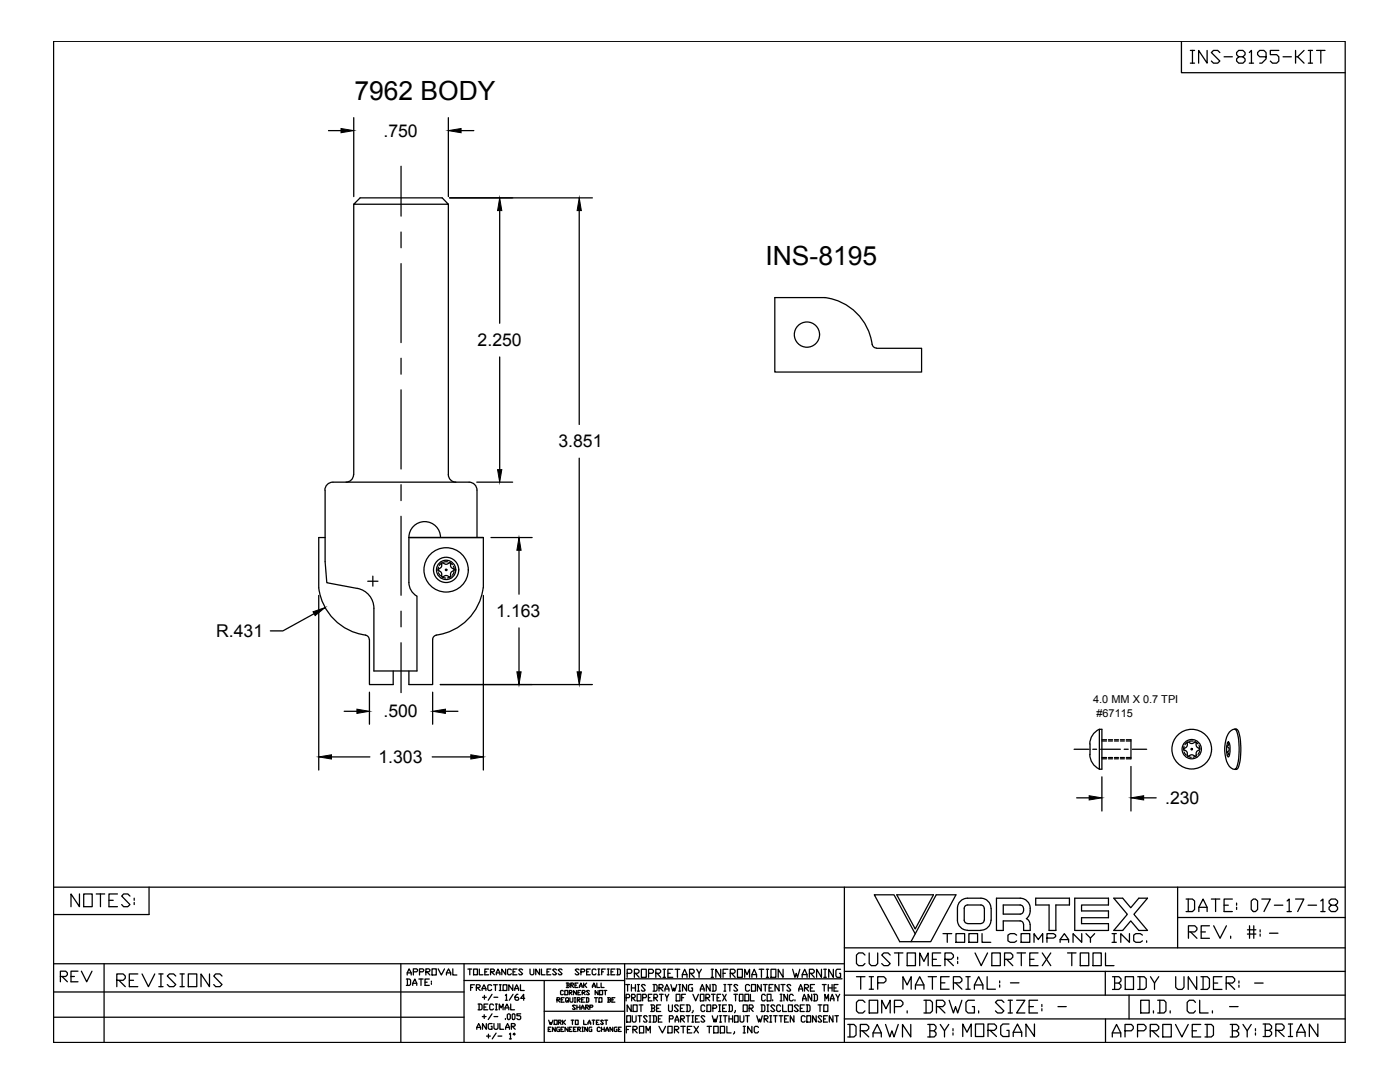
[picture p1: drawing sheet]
<svg xmlns="http://www.w3.org/2000/svg" width="279mm" height="216mm" viewBox="0 0 279 216" stroke-linecap="round" stroke-linejoin="round" font-family="sans-serif">
<!-- layer: titleblk -->
<path d="M10.7 8.2h257.8v199.8h-257.8zM235.8 8.2v6.3h32.7M10.7 177h257.8" fill="none" stroke="#000" stroke-width=".25"/>
<!-- layer: 50 -->
<g fill="none" stroke="#000" stroke-width=".25">
<path d="M168.5 177v31M235 177v12.1M10.7 182.5h19M10.7 197.9h81.9M10.7 192.3h157.8M20.8 192.3v15.7M80 192.3v15.7M92.6 192.3v15.7M92.6 195.7h32.1M108.6 195.7v12.2M124.7 192.3v15.7M168.5 189.1h100"/>
<path d="M168.5 193.8h100M168.5 198.6h100M225.3 198.6v4.7M235 183.1h33.5M10.7 203h81.9M108.6 201.8h16.1M168.5 203.3h100"/>
</g>
<!-- layer: Text -->
<g fill="none" stroke="#000" stroke-width=".25">
<path d="M179 178.5h7.3l-3.6 6.9zM193.1 179.2a2.01 2.01 0 0 0-2 2.1v2.3a2.01 2.01 0 0 0 2 2M193.1 179.2h2.7a2.01 2.01 0 0 1 2 2M81.1 195.4h.6l.2 .2v.8l-.2 .2h-.6M81.3 194.5v-.4l.3-.8 .5 .8v.4M81.3 194.1h.8M81.3 195.4v1.2M82.4 196.6v-.4l.4-.8 .4 .8v.4M82.4 196.2h.8M82.5 193.9h.6l.2-.4-.2-.2h-.6v1.2M83.6 195.4h.8M83.7 193.9h.7l.2-.4-.2-.2h-.7v1.2"/>
<path d="M84 195.4v1.2M84.8 196h.4M85 193.9h.6l.2-.4-.2-.2h-.6v1.2M85.2 193.9l.6 .6M85.7 195.4h-.9v1.2h.9M86.1 195.8v.2M86.1 196.2v.2M86.2 193.3h.9v1.2h-.9zM87.4 193.3l.7 1.2 .6-1.2M89.1 194.5v-.4l.4-.8 .4 .8v.4M89.1 194.1h.8M90.4 193.3v1.2h.8"/>
<path d="M93.4 193.4h.7M93.8 193.4v1.1M93.9 197h.4M94.5 193.4h.8v1.1h-.8zM94.7 196.5h-.8v1.1M95.1 197h.5l.2-.1v-.2l-.2-.2h-.5v1.1M95.2 197l.6 .6M95.7 193.4v1.1h.7M96.2 197.6v-.3l.4-.8 .4 .8v.3M96.2 197.3h.8M96.3 199h.8M96.7 198.6v.8"/>
<path d="M96.8 193.9h.3M97.5 193.4h-.7v1.1h.7M97.9 193.9h.6l.2-.2v-.2l-.2-.1h-.6v1.1M98.1 193.9l.6 .6M98.1 196.7l-.2-.2h-.4l-.1 .2v.7l.1 .2h.4l.2-.2M98.2 198.4l-.8 1.2M98.5 196.5h.8M98.6 199h.7M98.9 196.5v1.1M99 194.5v-.4l.4-.7 .4 .7v.4M99 194.1h.8M99.6 197.6h.4"/>
<path d="M99.6 196.5h.4M99.9 196.5v1.1M100.4 196.5h.8v1.1h-.8zM100.9 198.6l.2-.2v1.2M100.9 199.6h.3M100.9 193.4v1.1l-.8-1.1v1.1M102.1 193.5l-.3-.1h-.3l-.2 .1v.8l.2 .2h.3l.3-.2M102.3 196.5v1.1l-.8-1.1v1.1M102.4 193.9h.4M102.4 198.4l-.8 1.2M102.7 197.6v-.3l.4-.8 .4 .8v.3M102.7 197.3h.8"/>
<path d="M103.2 193.4h-.8v1.1h.8M103.4 198.4h-.2l-.4 .4v.6l.2 .2h.4l.1-.2-.1-.4h-.6M103.9 196.5v1.1h.7M104.3 193.5l-.2-.1h-.4l-.2 .1 .8 .8-.2 .2h-.4l-.2-.2M104.7 199.2h-.8l.6-.8v1.2M105.8 193.4v.9l.2 .2h.4l.1-.2v-.9M107.7 193.4v1.1l-.8-1.1v1.1M108.1 193.4v1.1h.7M109.2 193.9h.3M109.9 193.4h-.7v1.1h.7M111.1 193.5l-.2-.1h-.4l-.2 .1 .8 .8-.2 .2h-.4l-.2-.2M111.2 199.5h.4l.1-.3-.5-.1v.9"/>
<path d="M111.3 199.5l.4 .5M112 199.5h.3M112.2 193.5l-.2-.1h-.4l-.2 .1 .8 .8-.2 .2h-.4l-.2-.2M112.4 197.8l-.1-.2-.4 .2v.6l.1 .1 .4-.1M112.6 199.1h-.6v.9h.6M112.7 197.6h.6v.9h-.6zM113 196.2h.5l.1 .1-.1 .3M113.2 196.6h.3l.1 .3-.1 .1h-.5M113.2 196.2v.8M113.6 198.1h.4l.2-.3-.6-.2v.9M113.7 198.1l.5 .4M113.9 196.6h.4l.2-.3-.6-.1v.8"/>
<path d="M114 196.6l.5 .4M114.8 196.6h.2M115 197.6v.9l-.5-.9v.9M115.3 196.2h-.5v.8h.5M115.3 198.1h.3M115.6 193.5l-.2-.1h-.4l-.2 .1 .8 .8-.2 .2h-.4l-.2-.2M115.6 197l.3-.8 .3 .8M115.6 196.8h.6M115.9 197.6h-.6v.9M115.9 193.9h.6l.2-.2v-.2l-.2-.1h-.6v1.1M116.2 198.1h.4l.2-.3-.6-.2v.9M116.3 198.1l.5 .4"/>
<path d="M116.5 196.2v.8M116.7 196.6l.4 .4M117.1 196.2l-.6 .4M117.1 193.9h.3M117.6 197.8l-.1-.2-.5 .2 .6 .6-.1 .1-.5-.1M117.8 193.4h-.7v1.1h.7M118.2 197l.3-.8 .3 .8M118.2 196.8h.6M118.9 193.5l-.1-.1h-.4l-.2 .1v.8l.2 .2h.4l.1-.2M119.1 196.2v.8h.6M119.3 193.4h.4M119.3 194.5h.4"/>
<path d="M119.4 197.6v.9l-.6-.9v.9M119.5 193.4v1.1M119.7 197.6h.6v.9h-.6zM120 196.2v.8h.6M120.1 193.9h.3M120.5 197.6h.6M120.8 193.4h-.7v1.1M120.8 197.6v.9M121.2 193.4h.4M121.2 194.5h.4M121.3 199.1l.6 .1-.2 .3M121.4 199.5h.3l.2 .3-.2 .2h-.4"/>
<path d="M121.4 193.4v1.1M121.4 199.1v.9M121.9 193.9h.4M122.1 199.5h.3M122.7 199.1h-.6v.9h.6M122.7 193.4h-.8v1.1h.8M123.1 193.4h.5l.2 .1v.8l-.2 .2h-.5M123.3 193.4v1.1M124.9 196.5h.7M124.9 195.3h43.1M125 199.1h.5l.2-.2-.2-.5h-.5v1.3M125.2 194.2h.7l.2-.2v-.3l-.2-.3h-.7v1.6"/>
<path d="M125.3 196.5v1.3M126 196.5v1.3M126 197.1h.8M126.1 199.1h.5l.2-.2-.2-.5h-.5v1.3M126.2 199.1l.6 .6M126.6 194.2h.7l.2-.2v-.3l-.2-.3h-.7v1.6M126.8 196.5v1.3M126.8 194.2l.7 .8M127.2 198.4h.7v1.3h-.7zM127.2 196.5h.4M127.2 197.8h.4M127.4 196.5v1.3"/>
<path d="M128 193.4h1v1.6h-1zM128.3 199.1h.5l.2-.2-.2-.5h-.5v1.3M128.8 196.7l-.2-.2h-.4l-.2 .2 .8 .9-.2 .2h-.4l-.2-.2M129.4 199.1h.3M129.4 194.2h.8l.2-.2v-.3l-.2-.3h-.8v1.6M130.1 198.4h-.7v1.3h.7M130.3 196.5h.6l.2 .2v.9l-.2 .2h-.6M130.5 199.1h.5l.2-.2-.2-.5h-.5v1.3M130.5 196.5v1.3M130.7 199.1l.5 .6M130.9 194.2h.7l.3-.2v-.3l-.3-.3h-.7v1.6M131.1 194.2l.8 .8"/>
<path d="M131.5 197.1h.6l.2-.2v-.2l-.2-.2h-.6v1.3M131.6 198.4h.8M131.7 197.1l.6 .7M132 198.4v1.3M132.3 193.4h.5M132.3 195h.5M132.6 193.4v1.6M132.7 197.8v-.5l.4-.8 .4 .8v.5M132.7 197.3h.8M132.7 198.4l.4 .7v.6M133.3 194.2h.5M133.5 198.4l-.4 .7"/>
<path d="M133.9 196.5l.4 1.3 .2-.7 .1 .7 .5-1.3M134.3 193.4h-1v1.6h1M134.7 193.4h1M134.9 198.4h.8v1.3h-.8zM135.2 193.4v1.6M135.5 196.5h.3M135.5 197.8h.3M135.7 196.5v1.3M136 199.1h.4M136.2 195v-.5l.4-1.1 .5 1.1v.5M136.2 194.5h.9M136.8 198.4h-.8v1.3"/>
<path d="M137 196.5v1.3l-.8-1.3v1.3M137.6 194.2h.7l.2-.2v-.3l-.2-.3h-.7v1.6M137.8 194.2l.7 .8M138.2 196.5h-.6l-.2 .2v.9l.2 .2h.6v-.7h-.2M138.3 198.4l.5 1.3 .6-1.3M139.1 193.4l.4 .8v.8M139.8 197.8v-.5l.4-.8 .3 .8v.5M139.8 198.4h.7v1.3h-.7zM139.8 197.3h.7M140 193.4l-.5 .8M140.9 199.1h.5l.2-.2-.2-.5h-.5v1.3M141.1 199.1l.5 .6"/>
<path d="M141.7 196.5v1.3l-.7-1.3v1.3M141.9 193.4h.5M141.9 195h.5M142 198.4h.7M142.1 196.5h.6l.2 .2v.9l-.2 .2h-.6M142.1 193.4v1.6M142.3 196.5v1.3M142.4 198.4v1.3M143.1 199.1h.4M143.8 198.4h-.7v1.3h.7M143.8 193.4v1.6l-.9-1.6v1.6M144.2 198.4l.7 1.3"/>
<path d="M144.3 194.2h.5M144.5 196.5h.4M144.5 197.8h.4M144.7 196.5v1.3M144.9 198.4l-.7 1.3M145.3 193.4h-1v1.6M145.3 196.5h.7M145.7 196.5v1.3M145.7 194.2h.8l.2-.2v-.3l-.2-.3h-.8v1.6M146 194.2l.7 .8M146.5 198.4h.7M146.8 198.4v1.3"/>
<path d="M147.2 193.4h1v1.6h-1zM147.2 196.7l-.2-.2h-.4l-.1 .2 .7 .9-.2 .2h-.4l-.1-.2M147.6 198.4h.7v1.3h-.7zM148.6 195v-1.6l.5 1.1 .5-1.1v1.6M148.7 198.4h.7v1.3h-.7zM149.6 196.7l-.2-.2h-.4l-.2 .2v.9l.2 .2h.4l.2-.2M149.8 198.4v1.3h.7M150 196.5h.8v1.3h-.8zM150.1 195v-.5l.4-1.1 .5 1.1v.5M150.1 194.5h.9M151.5 193.4h.9M151.9 196.5v1.3l-.7-1.3v1.3"/>
<path d="M152 193.4v1.6M152.3 196.5h.8M152.7 198.7l-.1-.3h-.4l-.2 .3v.8l.2 .2h.4l.1-.2M152.7 196.5v1.3M152.9 193.4h.5M152.9 195h.5M153.1 198.4h.8v1.3h-.8zM153.1 193.4v1.6M153.5 197.1h.4M153.9 193.4h.9v1.6h-.9zM154.2 199.5v.2M154.3 196.5h-.8v1.3h.8"/>
<path d="M155.5 196.5v1.3l-.8-1.3v1.3M155.7 199.7h.4M155.7 198.4h.4M155.9 196.5h.8M155.9 198.4v1.3M156.2 196.5v1.3M156.3 193.4v1.6l-1-1.6v1.6M157.2 198.4v1.3l-.8-1.3v1.3M157.8 196.7l-.2-.2h-.3l-.3 .2 .8 .9-.2 .2h-.3l-.3-.2M158.2 193.4l.5 1.6 .2-.8 .3 .8 .4-1.6M158.3 198.7l-.2-.3h-.3l-.2 .3v.8l.2 .2h.3l.2-.2M158.7 199.5v.2"/>
<path d="M159.4 197.8v-.5l.4-.8 .4 .8v.5M159.4 197.3h.8M160.1 195v-.5l.5-1.1 .5 1.1v.5M160.1 194.5h1M160.2 199.7v-.4l.3-.9 .4 .9v.4M160.2 199.3h.7M160.6 197.1h.5l.3-.2v-.2l-.3-.2h-.5v1.3M160.8 197.1l.6 .7M161.5 194.2h.7l.3-.2v-.3l-.3-.3h-.7v1.6M161.7 197.1h.4M161.8 194.2l.7 .8M162 198.4v1.3l-.7-1.3v1.3"/>
<path d="M162.4 198.4h.5l.2 .3v.8l-.2 .2h-.5M162.5 196.5h-.8v1.3h.8M162.5 198.4v1.3M163.9 193.4v1.6l-.9-1.6v1.6M164.1 196.5h.8M164.4 193.4h.5M164.4 195h.5M164.5 196.5v1.3M164.6 199.7v-1.3l.4 .9 .3-.9v1.3M164.7 193.4v1.6M165.3 197.1h.8M165.3 196.5v1.3"/>
<path d="M165.7 199.7v-.4l.4-.9 .3 .9v.4M165.7 199.3h.7M166.1 196.5v1.3M166.3 193.4v1.6l-.9-1.6v1.6M166.4 197.1h.5M166.8 198.4l.4 .7v.6M167.2 196.5h-.8v1.3h.8M167.6 198.4l-.4 .7M167.8 193.4h-.8l-.2 .3v1l.2 .3h.8v-.8h-.3M182.7 186.3l-4.3-7.8h-3.9l5.1 9.4h6.1l5.1-9.4h-4l-5 9.4M193.1 180.6a.66 .66 0 0 0-.7 .7v2.3a.66 .66 0 0 0 .7 .7M193.1 180.6h2.7a.66 .66 0 0 1 .6 .6"/>
<path d="M196.4 183.6a.66 .66 0 0 1-.6 .7M196.5 181.3v2.3M197.8 183.6a2.01 2.01 0 0 1-2 2M197.8 181.3v2.3M204.2 184.4a.66 .66 0 0 0-.6-.6h-3.4v1.9M204.2 181.2a.66 .66 0 0 0-.6-.6h-3.4v1.8h3.4a.66 .66 0 0 0 .6-.7M204.3 181.3v.5M204.8 183.3a1.29 1.29 0 0 1 .8 1.2M204.9 183.3a2.44 2.44 0 0 0-.8-4l-5.2-.1v6.5M209.4 185.7v-5.1h-2.7v-1.4h6.7v1.4h-2.7v5.1M215.8 184.3v-1.2h5.4v-1.3h-5.4v-1.2h5.4v-1.4h-6.7v6.5M222.3 185.7l2.7-3.3-2.7-3.2h1.8l1.6 1.9 1.6-1.9h1.7l-2.7 3.2 2.7 3.3"/>
<path d="M224.1 185.7l1.6-1.9 1.6 1.9M227.7 199.6h1.6v2.5h-1.6zM231 199.6h1.3l.4 .4v1.7l-.4 .4h-1.3M231.5 199.6v2.5M239.4 199.6v2.5h1.7M95.2 205.4v-.4l.3-.8 .4 .8v.4M95.2 205h.7M95.4 200.3h.6l.2 .3v.7l-.2 .2h-.6M95.6 200.3v1.2M96.3 202.8h.7M96.6 200.9h.4M96.6 202.5v.7"/>
<path d="M97.1 204.2v1.2l-.8-1.2v1.2M97.1 206.7h.8M97.4 200.3h-.8v1.2h.8M97.5 206.4v.7M98.2 204.2h-.6l-.2 .2v.8l.2 .2h.6v-.6h-.2M98.2 202.3l-.8 1.1M98.5 200.6l-.2-.3h-.4l-.2 .3v.7l.2 .2h.4l.2-.2M98.6 204.2v1l.2 .2h.4l.2-.2v-1M98.6 202.8h.7M98.9 201.5h.4M98.9 200.3h.4M99 206.1l-.8 1.2"/>
<path d="M99 200.3v1.2M99.4 206.7h.7M99.6 201.5v-1.2l.4 .8 .4-.8v1.2M99.8 204.2v1.2h.7M100.8 201.5v-.4l.4-.8 .3 .8v.4M100.8 201.1h.7M100.9 203.2v.2M100.9 205.4v-.4l.4-.8 .4 .8v.4M100.9 205h.8M101.2 202.5l.3-.2 .3 .2v.7l-.2 .2-.4-.2zM101.7 206.4l.2-.3v1.2M101.7 207.3h.4"/>
<path d="M101.9 200.3v1.2h.8M102.1 204.8h.5l.2-.2v-.2l-.2-.2h-.5v1.2M102.2 202.5l.2-.2 .4 .2v.7l-.2 .2h-.2l-.2-.2zM102.2 204.8l.6 .6M102.4 206.4l.2-.3 .2 .3-.2 .1zM103.9 202.3h-.7v.4h.5l.2 .1v.4l-.2 .2h-.3l-.2-.2M109.4 205.4h.3M109.5 203.6l.3 .8 .1-.4 .2 .4 .2-.8M110 205h-.6v.8h.6M110.6 203.6h.6v.8h-.6zM110.8 205v.8l-.5-.8v.8M111.4 204h.5l.1-.3-.6-.1v.8"/>
<path d="M111.6 204l.4 .4M111.7 205h-.5l-.1 .7 .6 .1v-.4h-.2M112 205.4h.2M112.3 203.6v.8M112.4 204l.4 .4M112.5 205h-.5v.8h.5M112.8 203.6l-.5 .4M113.4 205v.8l-.6-.8v.8M113.6 205.4h.3M114.2 205h-.6v.8h.6M114.2 203.6v.8M114.5 205.4h.3"/>
<path d="M114.8 203.6h.6v.8h-.6zM115 205h-.5v.8h.5M115.3 205.4h.4l.2-.3-.2-.1h-.4v.8M115.4 205.4l.5 .4M116.1 205.8h.3M116.1 205h.3M116.3 205v.8M116.5 203.6v.8h.5M117.2 205v.8l-.5-.8v.8M117.3 204.4l.3-.8 .3 .8M117.3 204.1h.6M118.1 205h-.4l-.2 .1v.6l.2 .1h.4v-.4h-.1"/>
<path d="M118.4 203.6v.8M119 204h.3M119.6 203.6h-.6v.8h.6M119.8 205.1l-.2-.1-.4 .1v.6l.2 .1 .4-.1M120 205.4h.6M120 205v.8M120.4 203.7l-.1-.1-.4 .1 .5 .5-.1 .2h-.3l-.1-.2M120.6 205v.8M120.7 203.6h.6M120.9 205.8l.3-.8 .2 .8M120.9 205.5h.5M121 203.6v.8"/>
<path d="M122.3 205v.8l-.6-.8v.8M123.1 205h-.4l-.1 .7 .5 .1v-.4h-.1M123.4 205.4h.3M124 205h-.6v.8h.6M125 205.4h.4M125.1 202.7h.7v1.2h-.7zM125.9 204.8h-.9v1.3M126 200.5v1.3l-.8-1.3v1.3M126.2 202.7v1l.2 .2h.3l.2-.2v-1M126.3 205.4h.6l.3-.4-.3-.2h-.6v1.3M126.4 200.5h.8v1.3h-.8zM126.5 205.4l.7 .7"/>
<path d="M127.3 202.7h.7M127.5 200.5h.8M127.6 204.8h.9v1.3h-.9zM127.7 202.7v1.2M127.9 200.5v1.3M128.9 206.1v-1.3l.5 .8 .4-.8v1.3M129.1 202.9l-.1-.2h-.4l-.2 .2 .7 .8-.1 .2h-.4l-.2-.2M129.5 202.7h.4M129.5 203.9h.4M129.7 202.7v1.2M129.9 200.5h.6l.2 .3-.2 .4M130.1 201.2h.4l.2 .4-.2 .2h-.6"/>
<path d="M130.1 200.5v1.3M130.3 202.7h.5l.2 .2v.8l-.2 .2h-.5M130.5 202.7v1.2M131 201.2h.5M131.4 203.3h.4M131.5 204.8l.7 1.3 .6-1.3M131.9 200.5h-.9v1.3h.9M132.1 202.7h-.7v1.2h.7M133.3 204.8h.8v1.3h-.8zM133.4 200.5v1.1l.2 .2h.4l.2-.2v-1.1M133.6 203.3h.6l.2-.4-.2-.2h-.6v1.2M134.6 205.4h.6l.3-.4-.3-.2h-.6v1.3"/>
<path d="M134.7 203.9v-.4l.4-.8 .4 .8v.4M134.7 203.5h.8M134.8 205.4l.7 .7M135.4 200.8l-.2-.3h-.4l-.2 .3 .8 .8-.2 .2h-.4l-.2-.2M135.8 201.2h.4M135.8 203.3h.6l.2-.4-.2-.2h-.6v1.2M135.9 204.8h.9M136 203.3l.6 .6M136.3 204.8v1.3M136.6 200.5h-.8v1.3h.8M136.9 200.5h.6l.2 .3v.8l-.2 .2h-.6M136.9 202.7h.8"/>
<path d="M137.1 200.5v1.3M137.2 205.4h.5M137.3 202.7v1.2M138.1 204.8h-.9v1.3h.9M138.1 202.7h.3M138.1 203.9h.3M138.2 202.7v1.2M138.3 201.6l-.2 .5M138.5 204.8l.9 1.3M138.8 203.3h.4M139.4 204.8l-.9 1.3M139.6 202.7h-.8v1.2h.8"/>
<path d="M140.7 200.8l-.2-.3h-.4l-.2 .3v.8l.2 .2h.4l.2-.2M140.7 202.9l-.3-.2h-.3l-.2 .2 .8 .8-.3 .2h-.3l-.2-.2M141.1 200.5h.7v1.3h-.7zM141.1 204.8h.9M141.5 204.8v1.3M142.1 202.7l.4 1.2 .2-.6 .2 .6 .3-1.2M142.3 201.2h.5l.2-.2-.2-.5h-.5v1.3M142.4 204.8h.9v1.3h-.9zM143.4 200.5h.4M143.4 201.8h.4M143.6 200.5v1.3M143.6 202.7h.4"/>
<path d="M143.6 203.9h.4M143.7 204.8h.9v1.3h-.9zM143.8 202.7v1.2M144.2 201.2h.4M144.3 202.7h.8M144.7 202.7v1.2M145 200.5h-.8v1.3h.8M145.1 204.8v1.3h.8M145.4 200.5h.6l.2 .3v.8l-.2 .2h-.6M145.5 203.3h.7M145.5 202.7v1.2M145.6 200.5v1.3"/>
<path d="M146.2 202.7v1.2M146.6 202.7h.7v1.2h-.7zM146.6 205.9v.2l-.2 .2M146.8 201.6l-.2 .5M147.7 202.7v1l.2 .2h.3l.2-.2v-1M148.3 200.5h.8v1.3h-.8zM148.3 204.8h.4M148.3 206.1h.4M148.5 204.8v1.3M148.8 202.7h.7M149.2 202.7v1.2M149.5 201.2h.6l.2-.4-.2-.3h-.6v1.3"/>
<path d="M149.7 201.2l.6 .6M150.1 204.8v1.3l-.9-1.3v1.3M151 202.7l.4 1.2 .2-.6 .2 .6 .3-1.2M151.4 205l-.2-.2h-.5l-.2 .2v.9l.2 .2h.5l.2-.2M151.9 200.5h.6l.1 .3v.8l-.1 .2h-.6M152 200.5v1.3M152.5 203.3h.6l.2-.4-.2-.2h-.6v1.2M152.7 203.3l.6 .6M153.1 200.5h.3M153.1 201.8h.3M153.2 200.5v1.3M153.6 202.7h.4"/>
<path d="M153.6 203.9h.4M153.8 202.7v1.2M154.4 202.7h.7M154.6 200.8l-.2-.3h-.4l-.2 .3 .8 .8-.2 .2h-.4l-.2-.2M154.8 202.7v1.2M155.5 202.7h.7M155.8 200.8l-.2-.3h-.4l-.2 .3v.8l.2 .2h.4l.2-.2M155.9 202.7v1.2M156.2 200.5v1.3h.8M156.6 203.3h.4M157.3 200.5h.8v1.3h-.8zM157.3 202.7h-.7v1.2h.7"/>
<path d="M158.4 202.7v1.2l-.7-1.2v1.2M159.3 200.8l-.2-.3h-.4l-.2 .3 .8 .8-.2 .2h-.4l-.2-.2M159.7 201.2h.4M160.5 200.5h-.8v1.3h.8M160.7 202.9l-.2-.2h-.4l-.2 .2v.8l.2 .2h.4l.2-.2M160.9 200.5h.6l.2 .3v.8l-.2 .2h-.6M161 202.7h.8v1.2h-.8zM161.1 200.5v1.3M162.9 202.7v1.2l-.7-1.2v1.2M163.3 200.5h.7M163.6 200.5v1.3M164 202.9l-.2-.2h-.4l-.1 .2 .7 .8-.2 .2h-.4l-.1-.2"/>
<path d="M164.4 203.3h.3M164.4 200.5h.8v1.3h-.8zM165.1 202.7h-.7v1.2h.7M166.2 202.7v1.2l-.7-1.2v1.2M238.6 200l-.4-.4h-.9l-.4 .4v1.7l.4 .4h.9l.4-.4"/>
</g>
<!-- layer: 0 -->
<g fill="none" stroke="#000" stroke-width=".25">
<path d="M65.6 26.1h2.5M70.6 23.5v15.7M80 33.2v9.9M89.5 23.5v15.7M89.7 39.5h28.5M92 26.1h2.6M70.6 40.8l1.3-1.3h16.4l1.2 1.3zM70.6 40.8v53.9M80 46.3v3.1M80 52.6v15.8M89.5 40.8v53.9M99.7 42v22.5"/>
<path d="M115.6 42v42.7M80 71.5v3.2M80 77.8v15.8M99.7 71.2v22.5M174.1 68.7a10.9 10.9 0 0 0-9.4-9.3h-10.1v14.8h29.3v-4.7h-9M174.1 68.7a.87 .87 0 0 0 .8 .8M64.9 97.8v14.3l.3 4.2 6.1 1.1a4 4 0 0 1 3.3 4v12.5h8.6v-14.9M66.4 96.2a1.59 1.59 0 0 0-1.6 1.6M66.4 96.2h27.2M70.6 94.7a1.5 1.5 0 0 1-1.5 1.5M80 96.7v3.2M89.5 94.7a1.5 1.5 0 0 0 1.5 1.5"/>
<path d="M93.6 96.2a1.59 1.59 0 0 1 1.6 1.6M95.2 96.2h7.1M95.2 97.8v9.5M115.6 91.4v42.7M63.6 118.8v34.9M64.9 107.3h-1.3v10a11 11 0 0 0 9.6 9.5l.4 .5 .1 .3M73.4 116h2M74.4 115v2M80 103v15.8M81.6 107.2a3.2 3.2 0 0 1 3.2-3.1 3.2 3.2 0 0 1 3.1 3.1M81.6 116.2a3.2 3.2 0 0 0 1.6 2.7M81.6 116.2v-8.9h14.9l-.1 10a10.9 10.9 0 0 1-9.3 9.4"/>
<path d="M87.5 113.2l-.1 .7M87.5 114.3l.4 .6M87.6 113.9l.5 .4v.6M87.6 113.5l-.2 .2 .2 .2M88.1 112.5v.6l-.5 .4M88.1 114.9l.1 .2h.3M88.2 112.3l-.5 .5M88.2 115.1l.7 .2M88.5 112.4l-.3-.1-.1 .3M88.5 112.3l.5 .3 .6-.3M88.5 115.1l.5-.3 .6 .3M89.3 112.1l-.7 .1"/>
<path d="M89.6 112.4l.2-.1 .1 .3M89.7 112.2l.6 .5M89.9 114.9l-.1 .2h-.2M89.9 112.5l.1 .6 .5 .4M90 115l-.7 .3M90.5 113l.2 .7M90.5 113.5l.1 .3-.6 .5-.1 .6M90.6 114.1l-.3 .7M96.5 118.8v34.9M98 107.3h8.2M103.6 109.8v8.8M62.7 122.5l-6.2 3.4h-2.5"/>
<path d="M73.7 127.6v9h4.8v-2.7M73.7 138.1v6.4M80 121.9v3.2M80 128.3v9.9M86.3 127.6v9h-4.7v-2.7M86.3 138.1v6.4M87.1 126.7a.87 .87 0 0 0-.8 .9M87.9 136.6h30.3M103.6 125.3v8.8M66.2 151h7.6M68.7 141.9h2.5M86.3 151h7.7"/>
<path d="M88.9 141.9h2.5M214.4 149.5h2.9M214.9 159.2h2.5M217.5 150.5a3.2 3.2 0 0 0 1.9 2.9M217.5 148.4v2.2M218.1 149.5h.7M219.4 145.5a3.2 3.2 0 0 0-1.9 3M219.4 145.5h.5v8h-.5zM219.7 149.5h3.9M219.9 155v6.8M219.9 151.4h.9M219.9 151.2h.9"/>
<path d="M219.9 147.6h.9M219.9 147.9h.9M221.2 151.4h.8M221.2 151.2h.8M221.2 147.6h.8M221.2 147.9h.8M222.4 151.4h.8M222.4 151.2h.8M222.4 147.6h.8M222.4 147.9h.8M223.6 151.4h.8M223.6 151.2h.8"/>
<path d="M223.6 147.6h.8M223.6 147.9h.8M224.4 149.5h.8M224.8 147.6h.9v3.8h-.9M224.8 151.2h.9M224.8 147.9h.9M225.7 152.9v8.9M226 149.5h2.8M228.2 159.2h2.5M236.3 148.9l-.1 .8M236.3 150l.4 .7M236.4 149.3l-.2 .2 .2 .2"/>
<path d="M236.4 149.7l.5 .3v.8h.4M237 148.1l-.5 .5M237 150.9l.7 .2M237.3 148.1l-.4 .1v.7l-.5 .4M237.3 148.1l.5 .3 .6-.3M237.3 150.9l.5-.3 .6 .3M238.1 147.9h-.7M238.4 148.1l.3 .1a.87 .87 0 0 0 .7 1.2v.1a1.12 1.12 0 0 0-.7 1.3h-.3M238.5 148l.6 .4M238.8 150.8l-.7 .3M239.3 148.8l.2 .7M239.4 149.9l-.3 .6"/>
<path d="M244.8 149a.53 .53 0 0 1 .5 .5 .53 .53 0 0 1-.5 .6M244.8 150.2a.28 .28 0 0 1 .4 .2 .28 .28 0 0 1-.3 .3M244.9 148.2a.32 .32 0 0 1 .3 .4 .32 .32 0 0 1-.4 .3M245 148.2l.1-.1a.87 .87 0 0 1 .4 1.1v.6a1.21 1.21 0 0 1-.4 1.2l-.3-1zM246.4 145.5a.65 .65 0 0 1 .8 .6 13.2 13.2 0 0 1-.1 7.1l-.4 .3h-.3a2.66 2.66 0 0 0 .8-2.2 10.2 10.2 0 0 0-.6-5.7zM246.4 145.5a2.37 2.37 0 0 0-1.8 2.2 6.9 6.9 0 0 0 .7 5.2l.7 .5 .4 .1"/>
<circle cx="161" cy="66.8" r="2.52"/>
<circle cx="89" cy="113.7" r="4.4"/>
<circle cx="89" cy="113.7" r="1.93"/>
<circle cx="89" cy="113.7" r="2.52"/>
<circle cx="89" cy="113.7" r=".15"/>
<circle cx="237.8" cy="149.5" r="4"/>
<circle cx="237.8" cy="149.5" r="1.93"/>
<circle cx="237.8" cy="149.5" r=".15"/>
</g>
<g fill="#000" stroke="#000" stroke-width=".2">
<path d="M68.1 25.6l2.5 .5-2.5 .4zM89.5 26.1l2.5-.5v.9zM99.7 39.5l.4 2.5h-.8zM115.6 39.5l.4 2.5h-.8zM99.3 93.7h.8l-.4 2.5zM103.6 107.3l.4 2.5h-.8zM62.5 122.1l2.4-.9-2 1.6zM103.2 134.1h.8l-.4 2.5zM115.2 134.1h.8l-.4 2.5zM63.6 151l2.6-.4v.9zM71.2 141.5l2.5 .4-2.5 .5zM86.3 141.9l2.6-.4v.9z"/>
<path d="M94 150.6l2.5 .4-2.5 .5zM217.4 158.8l2.5 .4-2.5 .4zM225.7 159.2l2.5-.4v.8z"/>
</g>
<g font-size="6.2">
<text x="170" y="194">CUSTOMER:</text>
<text x="193.7" y="194">VORTEX TOOL</text>
<text x="22.6" y="198.3">REVISIONS</text>
</g>
<g font-size="5.7">
<text x="236.7" y="13.8">INS-8195-KIT</text>
<text x="13.4" y="182">NOTES:</text>
<text x="235.7" y="183.1">DATE:</text>
<text x="248.7" y="183.1">07-17-18</text>
<text x="236.4" y="188.4">REV. #:</text>
<text x="170" y="203.2">COMP. DRWG. SIZE:</text>
<text x="170" y="198.6">TIP MATERIAL:</text>
<text x="221.2" y="198.6">BODY UNDER:</text>
<text x="168.3" y="208.1">DRAWN BY:</text>
<text x="191.2" y="208.1">MORGAN</text>
<text x="221.2" y="208.1">APPROVED BY:</text>
<text x="251.2" y="208.1">BRIAN</text>
</g>
<g font-size="5.3">
<text x="70.7" y="19.9">7962 BODY</text>
<text x="152.8" y="52.9">INS-8195</text>
<text x="11.3" y="197.2">REV</text>
</g>
<text font-size="4.4" x="187.3" y="189.1">TOOL COMPANY INC.</text>
<g font-size="3.5">
<text x="76.5" y="27.3">.750</text>
<text x="95.3" y="69.1">2.250</text>
<text x="111.4" y="89.3">3.851</text>
<text x="99" y="123.2">1.163</text>
<text x="43.1" y="127.2">R.431</text>
<text x="76.5" y="143.2">.500</text>
<text x="75.5" y="152.3">1.303</text>
<text x="232.5" y="160.4">.230</text>
<text x="113.2" y="202.5">SHARP</text>
</g>
<g font-size="2.6">
<text x="252.6" y="187.3">-</text>
<text x="200.7" y="197.2">-</text>
<text x="249.4" y="197.6">-</text>
<text x="210.3" y="202.1">-</text>
<text x="244.5" y="202.1">-</text>
</g>
<g font-size="2.2">
<text x="218.2" y="140.4">4.0 MM X 0.7 TPI</text>
<text x="218.8" y="143">#67115</text>
</g>
</svg>
